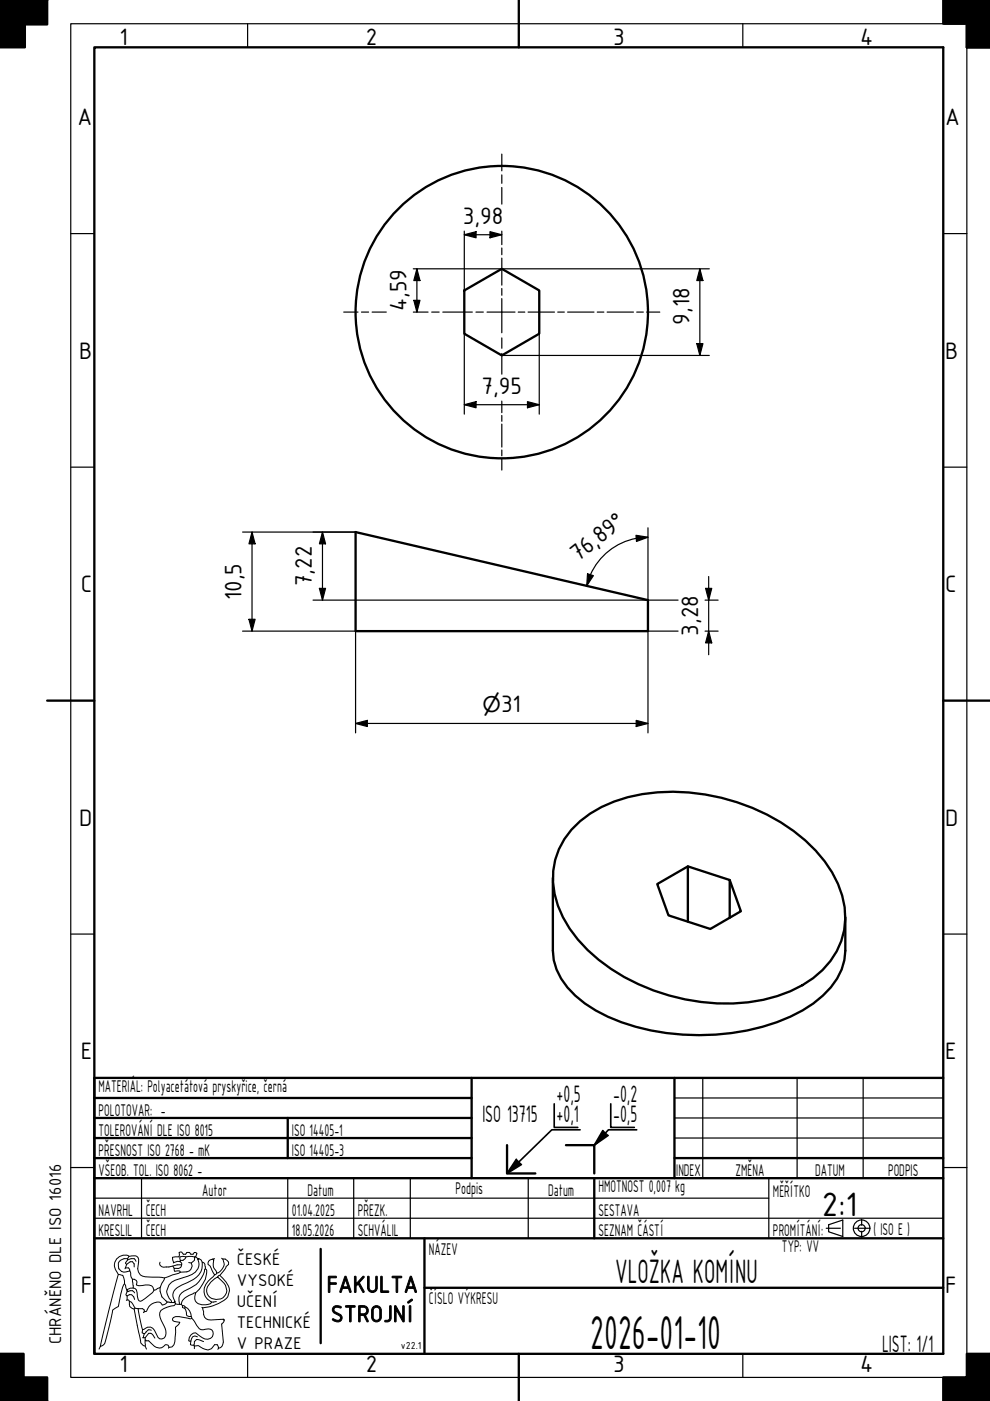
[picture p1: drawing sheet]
<svg xmlns="http://www.w3.org/2000/svg" width="210mm" height="297mm" viewBox="0 0 210 297" stroke-linecap="round" stroke-linejoin="round" font-family="sans-serif">
<!-- layer: Viditelna silna -->
<g fill="none" stroke="#000" stroke-width=".49">
<path d="M0 0h10zM5.3 0v10h-5.3v-10v5.2h10v-5.2M205 5v5h5h-5v-10h5h-10v5h10M98.4 61.6l8-4.6 7.9 4.6v9.2l-7.9 4.6-8-4.6zM75.4 112.8l62 14.4v6.6h-62zM121.2 175.9a25.2 25.2 0 0 1 15-7.5 43.7 43.7 0 0 1 34.5 9.8 23.8 23.8 0 0 1 8.4 14.1 16.3 16.3 0 0 1-9 16.6 36.3 36.3 0 0 1-24.9 3 40.3 40.3 0 0 1-22.7-12.7 19.9 19.9 0 0 1-5.2-14.6 15.4 15.4 0 0 1 3.9-8.7zM117.2 186.2v15.4a12.8 12.8 0 0 0 4.8 9.5 33.7 33.7 0 0 0 16 7.4 50.3 50.3 0 0 0 29.5-2.9 20.3 20.3 0 0 0 11-10l.5-2 .2-2v-7.1M145.8 183.7l-6.4 3.7 2.3 6.7 8.9 2.9 6.5-3.8-2.4-6.6M154.7 194.6v-8l-8.9-2.9v11.7M20 237h80M20 232.8h80M61 237v8.5"/>
<path d="M100 228.5v21.3M20 245.5h80M20 241.3h80M107.5 242.8v6h6M120 242.8h6v6M143 245.5h57M0 292h10v5h-10zM0 287h5v10h-5M210 287h-5v5h-5v5h10"/>
<circle cx="106.4" cy="66.2" r="31"/>
</g>
<g fill="#000">
<path d="M0 -.1h5.3v10.1h-5.3z" fill-rule="evenodd"/>
<path d="M0 -.1h10v5.3h-10z" fill-rule="evenodd"/>
<path d="M200 0h10v10h-5v-5h-5z" fill-rule="evenodd"/>
<path d="M0 287h5v10h-5z" fill-rule="evenodd"/>
<path d="M0 292h10v5h-10z" fill-rule="evenodd"/>
<path d="M200 292h5v-5h5v10h-10z" fill-rule="evenodd"/>
</g>
<!-- layer: Viditelna tenka -->
<path d="M109.5 245.8l1.1 1.1-3.1 1.9zM127.8 239.7l1.1 1-2.9 2.1z" fill="#000"/>
<g fill="none" stroke="#000" stroke-width=".25">
<path d="M15 5h190v287h-190zM52.5 5v5M157.5 5v5M15 49.5h5M200 49.5h5M15 99h5M200 99h5M15 198h5M200 198h5M127.8 239.7l1.1 1M149 228.5v21.3M169 228.5v21.3"/>
<path d="M183 228.5v21.3M15 247.5h5M20 254h143M87 249.8v12.7M109.5 245.8l1.1 1.1M200 247.5h5M52.5 287v5M157.5 287v5"/>
</g>
<!-- layer: Ramecek -->
<path d="M20 10h180v277h-180zM110 0v10M10 148.5h10M200 148.5h10M110 287v10" fill="none" stroke="#000" stroke-width=".49"/>
<!-- layer: LEV CVUT -->
<g fill="none" stroke="#000" stroke-width=".21">
<path d="M25.1 270.2l-2 7.7-1.8 7.6a1.38 1.38 0 0 0 1.1-1.3l1.5-6.4 1.2-.8 .2-1.1a7.8 7.8 0 0 1 1.1-3.7M26.4 272.2l.5 1.3M26.6 268.8l-.1 .2M26.9 268.1l.7-.6h.5l.3 .5v.6M27 273.7l.1 .1M27 273.7v.1h.1M27 273.8l-.3 .7 .1 .2 .2 .1 .4-.3h.5l.5 .5 .1 .5M27 274.8v.8l-.2 .1M27 275.6h.3l.1 .3 .5 .2 .7 1.3 .7 .1M27.1 267.1l.7-.2h.6l.4 .5M27.1 267.1v-.2a1.5 1.5 0 0 0-2 1.6 1.5 1.5 0 0 0 2.4 1l-.3-.7h-.6M27.1 267.1l-.5 .7 .3 .3-.3 .7"/>
<path d="M27.1 273.8l1-.1 .4 .4M27.3 266.4l-.2 .5M27.4 275.9a1.19 1.19 0 0 0 1 1.7l.2-.2M27.5 269.5l.3 1.3 .3 .4M28.1 271.2h.3l.5 .3 .2 .3-.2 .6 .6 .2a4.9 4.9 0 0 1 2.6 0l.5 1 1.3-.6M28.1 271.2l.2 1.9h-.7l-.7 .4 .1 .2M28.3 273.1l.6 .4 .4 2.1a.52 .52 0 0 0 .9 .1l2.1-1.6 .3-.5M28.4 277.6l1.4 6.6a1.15 1.15 0 0 0 1 1.2l.3 .6M29.3 277.5h.9l.4 .3v.3M30.6 278.1l-.2 .2M33.9 273a2.75 2.75 0 0 0 1.4 2.9l.1 .2M33.9 267.6l-.1 .3a.79 .79 0 0 0 .8 .8 7 7 0 0 0 3-.5h.9"/>
<path d="M34.9 271l-1 2M35.4 276.1l-.4 .4-.6 .2-.3-.5a2.43 2.43 0 0 0-3 1.8l-.5 .1M36.4 276.2h.5M36.6 268.4l.3 .5M36.8 267.7l.9-.3 .5 .1 .3 .3v.4M36.8 267.7l-.1 .1M36.9 276.2h.3v.2l.8 .1M37.1 276v.1M37.2 276.4l-.3 .4a5.8 5.8 0 0 0-2.8 1 2.01 2.01 0 0 0 .1 2.2 4.3 4.3 0 0 1 .9 3.2l-.3 .5-.5 .2-.5-.1-.3-.3a3.3 3.3 0 0 0-1.6-2.1h-.6l-1.1 .5-.9-4.4M38 276.5h.4M38.2 267.2l-.1-.7 .7-.1 2.5 .1-.1 .7-.6 .6M38.2 269.7l-3.3 1.3-4.1-.3a1.62 1.62 0 0 1-1.6-1.7l.2-1.4-.1-1a1.61 1.61 0 0 0-2-.2l-.1-.1a2.16 2.16 0 0 0-2.3 .5 2.16 2.16 0 0 0-.4 2.3l.6 1.1 .9 .2 .4 1.2v.6"/>
<path d="M38.2 267.2v.3M38.4 276.5l.3 .3M38.5 268.2l-.2 .5-.4 .2h-1l.1 .7 1-.2 .2 .3M38.7 276.8l.4 .1a2.62 2.62 0 0 1 1.5 2.2l-1-.1-.1-.3a1.3 1.3 0 0 0-.8-1.5zM39.3 277.1l-.1 .3M39.4 266.5l-.1 .4-.5 .3h-.6M40 267.7l.6 .1a1.29 1.29 0 0 1-1 1.9h-1.4M40.6 279.1l.1 .4 .3 .3a5.3 5.3 0 0 0 1.6 2.1h.6a1.52 1.52 0 0 1 1.9 .4 1.34 1.34 0 0 1-.6 1.5 1.34 1.34 0 0 1-1.6-.2l-1.4-1a1.55 1.55 0 0 0-1.5 1.7l.5 .1 .3-1 .5-.2 .6 .2M40.7 279.5l-.5 .1a4.9 4.9 0 0 0-3.4-.2l-.2 .3v.3l1.5 .4-.3 .5-.6 .5-.1 2.2a2.38 2.38 0 0 1-.6 2l-.7 .1a.56 .56 0 0 0-.7-.6 1.66 1.66 0 0 1-2.8-.1l-.8-.7h-.7v-.7h-.6M41.3 266.5h.2M41.5 274.1l-.6 .2a3.2 3.2 0 0 0-2.5 2.2M41.5 266.5l.3-.8-.3-.1-.3-.1-.3 .4h-.4l-.3-.4h-.6l-.2 .4h-.5l-.4-.4h-.3h-.2v1l-1.4 .1 .2 1.1"/>
<path d="M41.5 274.1a1.62 1.62 0 0 0 1.3 2.5h.8a1.11 1.11 0 0 0 1.2-.5M41.5 266.5l.5 .4M42 267a2.32 2.32 0 0 1-1.3 3.2l-3.6 1.2a2.52 2.52 0 0 0-.8 4.4l.1 .4-1-.1M42.1 266.9h-.1v.1M42.1 266.9l.5 .2 .3 .5 .4 .2 .2 1.2M42.1 266.9l-.1 .1M42.8 277.2l.2 .1M42.9 267.6a3.5 3.5 0 0 1-1.9 3.7l-1.2 .6a4.3 4.3 0 0 0-3 2.1 2.11 2.11 0 0 0 .3 2l-.2 .2M43 277.3l.2 .7a1.43 1.43 0 0 0 1.6 1.9l2.6-.2 .1 .2-.1-.2M43.5 269a.73 .73 0 0 1 .3 .9 7.5 7.5 0 0 1-2.3 4.2M43.5 269l-.1 .2a5.2 5.2 0 0 1-3.1 3.9 2.68 2.68 0 0 0-2.3 2.8v.6M44.2 267.4l.9-.5 .2 .3a2.16 2.16 0 0 0 .6 2.4l.1 .3-.5 .4-.9-1.9-.5-.3z"/>
<path d="M45.3 266.9v.1M45.5 266.9h-.4M45.5 270.3l-.3 .4a3.4 3.4 0 0 0-1.6 4.2l.4 .5 .8 .7M45.9 276l-1.1 .1M46.6 270.4a5.3 5.3 0 0 1 2.1 3.3 3.1 3.1 0 0 1-2.3 2.7 9.3 9.3 0 0 1-3.4 .9M47 266.8l.3 .1M47.3 266.9h.4l.3 .2a.75 .75 0 0 1 .2 1.2l-.3 .2-.3 .8-1.5 1.5a3.9 3.9 0 0 0-2.3 3 2.15 2.15 0 0 0 3.4 1.4 2.15 2.15 0 0 0-.2-3.6l-.9-.8M47.3 266.9a2.09 2.09 0 0 1-1.3 3M47.5 279.9l-.1 .5-.4 .3 .4 3.8a1.22 1.22 0 0 1-1.1 1.3l-.2-.7h-.6l-.7 .8-.7 .3-1.1-.3-.9-.6-.9 .1M21.3 285.5l-.3 .5M30.2 281.9l-.1 .7 .5 .2 .8-.9 .7 .1M30.6 282.8l-.2 .8"/>
<path d="M30.8 283.6l.7-.9h.5l.8 1M30.8 284.1l.2 .2M30.8 284.3v1.1M35.8 285.7l-.1 .1M40.5 284.4l-.1 .7 .7 .1M41.1 285.2l.1 .2M41.2 285.4v.5M43.2 284.5l-1.5-.5-.5 .5-.1 .7M46.3 285.8l-.2 .2"/>
</g>
<!-- layer: Osa -->
<g fill="none" stroke="#000" stroke-width=".25">
<path d="M106.4 32.7v3.5M106.4 37.1v1.8M106.4 39.8v3.5M106.4 49v2.9M106.4 52.6v1.4M106.4 54.7v5.8M72.9 66.2h3M76.6 66.2h1.6M78.9 66.2h3M87.6 66.2h3.2M91.5 66.2h1.6M93.9 66.2h6.2"/>
<path d="M100.9 66.2h1.6M103.3 66.2h5.9M106.4 61.2v1.4M106.4 63.3v7.3M106.4 71.6v2.2M106.4 74.9v4.4M109.9 66.2h1.4M112 66.2h5.6M118.3 66.2h1.3M120.3 66.2h5.6M126.6 66.2h1.4M128.7 66.2h5.6"/>
<path d="M135 66.2h1.4M137.1 66.2h2.8M106.4 85v2.5M106.4 88.1v1.2M106.4 89.9v4.9M106.4 95.4v1.2M106.4 97.2v2.5M182.7 258.5v1.3M175.2 260.4h3M181.2 260.4h3M182.7 261.1v1.2"/>
</g>
<!-- layer: Viditelna silna -->
<g fill="none" stroke="#000" stroke-width=".25">
<path d="M143 237h57M143 232.8h57M143 241.3h57M178.7 258.7v3.5l-3-1v-1.5"/>
<circle cx="182.7" cy="260.4" r="1.75"/>
<circle cx="182.7" cy="260.4" r=".75"/>
</g>
<path d="M20 258.3h180M30 249.8v12.7M61 249.8v12.7M75 249.8v12.7M112 249.8v12.7M163 249.8v12.7M178.7 258.7l-3 1" fill="none" stroke="#000" stroke-width=".25"/>
<!-- layer: LEV CVUT -->
<path d="M68 264.8v20" fill="none" stroke="#000" stroke-width=".49"/>
<path d="M117.5 234v5h5M123 239.5h-6l-9.5 9.3M127.8 239.7l-1.8 3.1M129.5 234v5h5M135 239.5h-6l-3 3.3 2.9-2.1M109.5 245.8l-2 3 3.1-1.9" fill="none" stroke="#000" stroke-width=".35"/>
<path d="M143 228.5v21.3M200 228.5h-180v58.5M20 249.8h180M126 249.8v12.7M20 262.5h180M90 273h110M90 262.5v24.5" fill="none" stroke="#000" stroke-width=".49"/>
<g fill="none" stroke="#000" stroke-width=".25">
<path d="M87.6 57h18.7M88.4 57l.6 2.5h-1.3zM88.4 57v9.2M98.4 49.8l2.5-.7v1.3zM98.4 49v12.6M98.4 49.8h8M103.9 49.1l2.5 .7-2.5 .6zM106.5 57h43.9M148.4 57l.6 2.5h-1.3zM148.4 57v18.4M87.7 63.7h1.3l-.6 2.5zM98.4 70.8v17"/>
<path d="M106.5 75.4h43.9M114.3 70.8v17M147.7 72.9h1.3l-.6 2.5zM98.4 85.8l2.5-.6v1.3zM98.4 85.8h15.9M111.8 85.2l2.5 .6-2.5 .7zM51.4 112.8h24M53.4 112.8l.7 2.5h-1.3zM53.4 112.8v21M68.4 112.8l.6 2.5h-1.3zM68.4 112.8v14.4M134.8 113.5l2.6 .4-2.4 .9z"/>
<path d="M137.4 113.9a13.3 13.3 0 0 0-13 10.3M137.4 111.9v15.3M51.4 133.8h24v21.6M52.8 131.3h1.3l-.7 2.5zM66.4 127.2h77.4M67.7 124.7h1.3l-.6 2.5zM124.6 121.7l1.2 .3-1.4 2.2zM143.8 133.8h-6.4v21.6M149.5 133.8h2.8M149.5 127.2h2.8M149.6 124.7h1.3l-.6 2.5zM150.3 133.8l.6 2.5h-1.3z"/>
<path d="M150.3 122.2v16.6M75.4 153.4l2.5-.7v1.3zM75.4 153.4h62M134.9 152.7l2.5 .7-2.5 .6z"/>
</g>
<g fill="#000">
<path d="M88.4 57l.6 2.5h-1.3zM98.4 49.8l2.5-.7v1.3zM103.9 49.1l2.5 .7-2.5 .6zM148.4 57l.6 2.5h-1.3zM87.7 63.7h1.3l-.6 2.5zM147.7 72.9h1.3l-.6 2.5zM98.4 85.8l2.5-.6v1.3zM111.8 85.2l2.5 .6-2.5 .7zM53.4 112.8l.7 2.5h-1.3zM68.4 112.8l.6 2.5h-1.3zM134.8 113.5l2.6 .4-2.4 .9zM52.8 131.3h1.3l-.7 2.5z"/>
<path d="M67.7 124.7h1.3l-.6 2.5zM124.6 121.7l1.2 .3-1.4 2.2zM149.6 124.7h1.3l-.6 2.5zM150.3 133.8l.6 2.5h-1.3zM75.4 153.4l2.5-.7v1.3zM134.9 152.7l2.5 .7-2.5 .6z"/>
</g>
<text font-size="10.9" x="125.2" y="286">2026-01-10</text>
<g font-size="7.7">
<text x="174.3" y="257.8">2:1</text>
<text x="130.4" y="272">VLOŽKA KOMÍNU</text>
</g>
<g font-size="5.4">
<text x="25.4" y="9.6">1</text>
<text x="77.5" y="9.6">2</text>
<text x="130" y="9.6">3</text>
<text x="182.4" y="9.6">4</text>
<text x="16.4" y="26.5">A</text>
<text x="200.4" y="26.5">A</text>
<text x="98.1" y="47.5">3,98</text>
<text x="86.2" y="66" transform="rotate(-90 86.2 66)">4,59</text>
<text x="146.2" y="68.9" transform="rotate(-90 146.2 68.9)">9,18</text>
<text x="16.8" y="76">B</text>
<text x="200.4" y="76">B</text>
<text x="102.1" y="83.6">7,95</text>
<text x="122.6" y="119.1" transform="rotate(-38 122.6 119.1)">76,89°</text>
<text x="17.1" y="125.5">C</text>
<text x="66.2" y="124.3" transform="rotate(-90 66.2 124.3)">7,22</text>
<text x="200.4" y="125.5">C</text>
<text x="51.2" y="127.2" transform="rotate(-90 51.2 127.2)">10,5</text>
<text x="148" y="134.8" transform="rotate(-90 148 134.8)">3,28</text>
<text x="106.3" y="151">31</text>
<text x="16.8" y="175">D</text>
<text x="200.4" y="175">D</text>
<text x="17.1" y="224.5">E</text>
<text x="200.4" y="224.5">E</text>
<text x="118" y="233.6">+0,5</text>
<text x="130" y="233.6">-0,2</text>
<text x="102.3" y="237.8">ISO 13715</text>
<text x="118" y="237.8">+0,1</text>
<text x="130" y="237.8">-0,5</text>
<text x="17.1" y="274">F</text>
<text x="69.3" y="274">FAKULTA</text>
<text x="200.4" y="274">F</text>
<text x="70.1" y="280.3">STROJNÍ</text>
<text x="187" y="286.5">LIST: 1/1</text>
<text x="25.4" y="290.9">1</text>
<text x="77.5" y="290.9">2</text>
<text x="130" y="290.9">3</text>
<text x="182.4" y="290.9">4</text>
</g>
<text font-size="4.6" x="102.3" y="151">⌀</text>
<g font-size="3.9">
<text x="20.9" y="231.5">MATERIÁL: Polyacetátová pryskyřice, černá</text>
<text x="20.9" y="236.5">POLOTOVAR: -</text>
<text x="20.9" y="245">PŘESNOST ISO 2768 - mK</text>
<text x="20.9" y="240.8">TOLEROVÁNÍ DLE ISO 8015</text>
<text x="61.9" y="245">ISO 14405-3</text>
<text x="61.9" y="240.8">ISO 14405-1</text>
<text x="20.9" y="249.3">VŠEOB. TOL. ISO 8062 -</text>
<text x="143.4" y="249.3">I</text>
<text x="143.8" y="249.3">NDEX</text>
<text x="155.9" y="249.3">ZMĚNA</text>
<text x="172.8" y="249.3">DATUM</text>
<text x="188.3" y="249.3">PODPIS</text>
<text x="20.9" y="257.8">NAVRHL</text>
<text x="30.9" y="257.8">ČECH</text>
<text x="42.9" y="253.5">Autor</text>
<text x="61.9" y="257.8">01.04.2025</text>
<text x="65.2" y="253.5">Datum</text>
<text x="75.9" y="257.8">PŘEZK.</text>
<text x="96.6" y="253.2">Podpis</text>
<text x="116.2" y="253.5">Datum</text>
<text x="126.9" y="252.8">HMOTNOST 0,007 kg</text>
<text x="126.9" y="257.8">SESTAVA</text>
<text x="163.9" y="253.8">MĚŘÍTKO</text>
<text x="20.9" y="262">KRESLIL</text>
<text x="30.9" y="262">ČECH</text>
<text x="61.9" y="262">18.05.2026</text>
<text x="75.9" y="262">SCHVÁLIL</text>
<text x="126.9" y="262">SEZNAM ČÁSTÍ</text>
<text x="163.9" y="262">PROMÍTÁNÍ:</text>
<text x="185.2" y="261.8">( ISO E )</text>
<text x="50.2" y="268.2">ČESKÉ</text>
<text x="90.9" y="266">NÁZEV</text>
<text x="165.8" y="265.5">TYP: VV</text>
<text x="50.2" y="272.7">VYSOKÉ</text>
<text x="50.2" y="277.1">UČENÍ</text>
<text x="50.2" y="281.6">TECHNICKÉ</text>
<text x="90.9" y="276.5">ČÍSLO VÝKRESU</text>
<text x="13" y="285" transform="rotate(-90 13 285)">CHRÁNĚNO DLE ISO 16016</text>
<text x="50.2" y="286">V PRAZE</text>
</g>
<text font-size="2.3" x="85" y="286">v22.1</text>
</svg>
